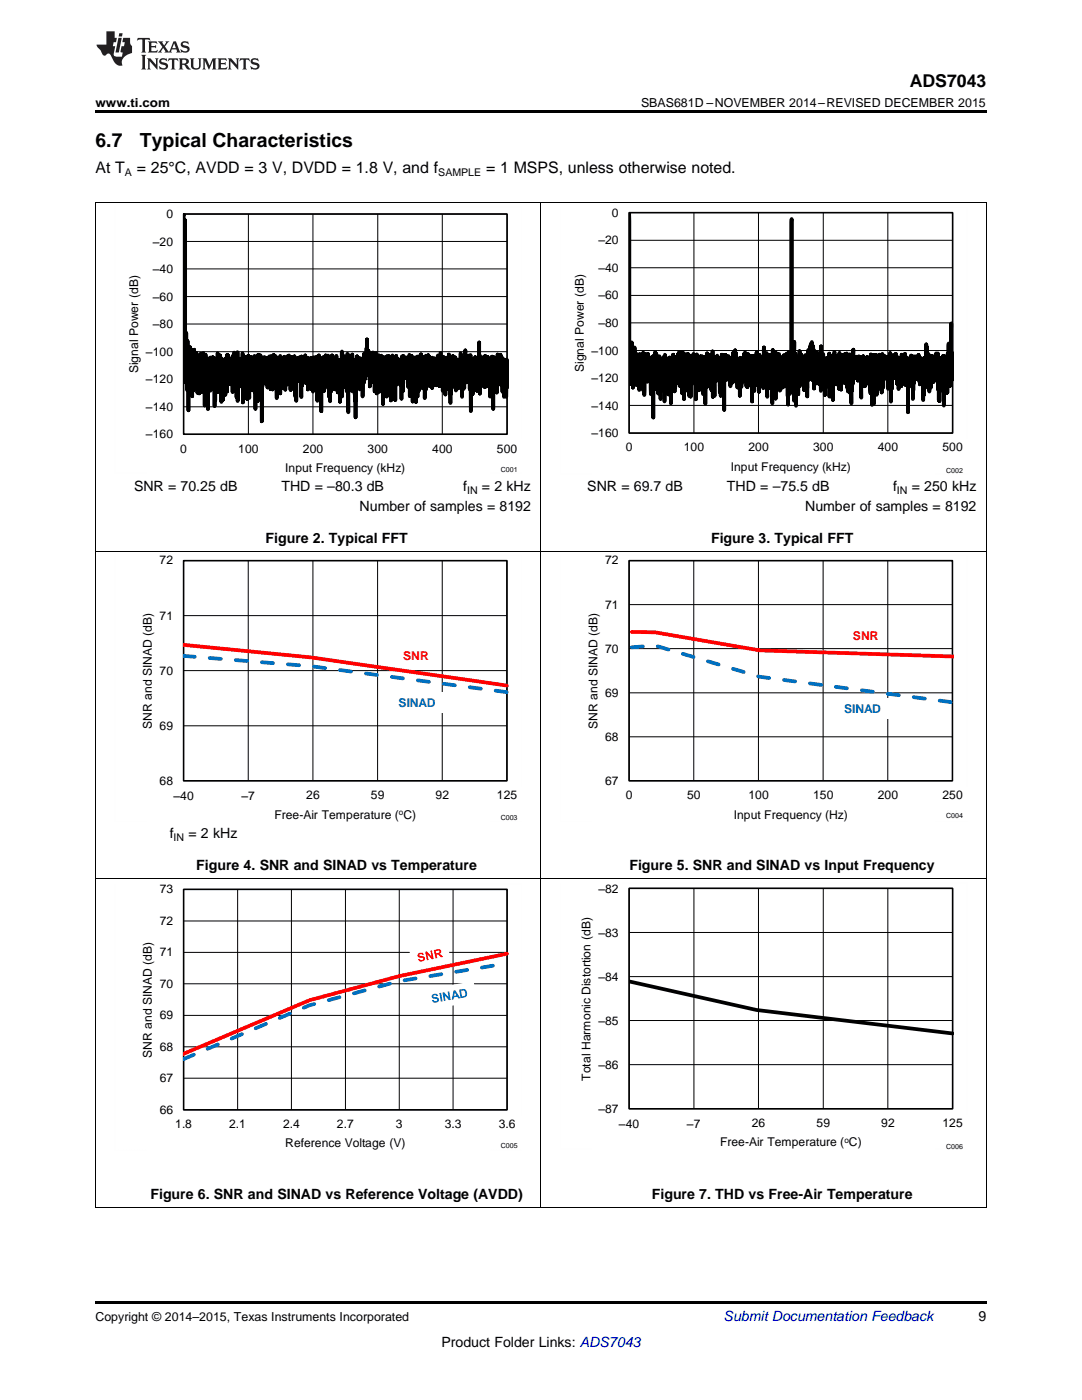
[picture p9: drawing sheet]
<svg xmlns="http://www.w3.org/2000/svg" width="216mm" height="279mm" viewBox="0 0 216 279" stroke-linecap="round" stroke-linejoin="round" font-family="sans-serif">
<path d="M19 241h.2zM196.7 241h.1zM19 259.7h177.8v.5h-177.8z" fill="#000"/>
<g fill="none" stroke="#000" stroke-width=".2">
<path d="M19.1 175.4v65.6M36.6 177.5h64.6v44h-64.6zM47.4 177.5v44M58.2 177.5v44M68.9 177.5v44M79.7 177.5v44M90.4 177.5v44M107.9 175.4v65.6M196.8 175.4v65.6M36.6 196.3h64.6M36.6 190.1h64.6M36.6 183.8h64.6"/>
<path d="M36.6 215.2h64.6M36.6 208.9h64.6M36.6 202.6h64.6M19 241h177.8"/>
</g>
<path d="M36.6 177.5h64.6v44h-64.6z" fill="none" stroke="#000" stroke-width=".31"/>
<path d="M101.2 190.3l-21.5 4.5-18 4.8-25.1 10.7" fill="none" stroke="#f00" stroke-width=".74"/>
<path d="M36.6 211.4l25.1-10.8 18-4.8 21.5-3.5" fill="none" stroke="#0070c0" stroke-width=".74" stroke-dasharray="2.2 3"/>
<path d="M22.9 176.4v53.3M35.4 176.4h68.7M104.1 176.4v46.3M22.9 229.6h6.3M97.8 229.6h6.3" fill="none" stroke="#fefefe" stroke-width=".2" stroke-dasharray=".4 .1" stroke-linecap="butt"/>
<path d="M84.5 197.6l10-1.8 .7 4-10 1.8z" fill-rule="evenodd" fill="#fff"/>
<path d="M86.2 198.5a.71 .71 0 0 1 1.2 .2l-.3 .1a.28 .28 0 0 0-.4-.2 .28 .28 0 0 0-.2 .3 .83 .83 0 0 1 1.1 .7 .75 .75 0 0 1-.7 .5 .75 .75 0 0 1-.7-.5l.3-.1a.33 .33 0 0 0 .4 .4 .33 .33 0 0 0 .2-.5 .75 .75 0 0 1-.9-.7zM87.7 198.2l.3-.1 .3 1.7-.3 .1zM88.3 198.1l.3-.1 .9 1-.2-1.1 .3-.1 .3 1.7-.3 .1-.9-1 .2 1.1-.3 .1zM90.5 197.7l.4-.1 .9 1.6-.3 .1-.2-.4-.7 .1-.1 .4-.4 .1zM90.7 198.1l-.1 .6h.5zM91.6 197.5l.6-.1a.86 .86 0 0 1 1 .7 .86 .86 0 0 1-.7 1l-.6 .1zM92 197.7l.2 1.2a.59 .59 0 0 0 .6-.7 .59 .59 0 0 0-.8-.5z" fill="#0070c0"/>
<path d="M81.6 189.4l7.6-1.5 .8 4-7.5 1.5z" fill-rule="evenodd" fill="#fff"/>
<path d="M83.4 190.4a.7 .7 0 0 1 1.2 .1l-.3 .1a.28 .28 0 0 0-.4-.2 .28 .28 0 0 0-.2 .3 .83 .83 0 0 1 1.1 .7 .74 .74 0 0 1-.7 .5 .74 .74 0 0 1-.7-.5l.3-.1a.33 .33 0 0 0 .4 .3 .33 .33 0 0 0 .2-.4 .75 .75 0 0 1-1-.7zM84.8 190l.4-.1 .9 1-.2-1.2h.3l.3 1.7h-.3l-.9-.9 .2 1.1h-.3zM86.6 189.6l.7-.1a.5 .5 0 0 1 .7 .2 .5 .5 0 0 1-.3 .7l.7 .6-.4 .1-.5-.6h-.4l.2 .7-.4 .1zM87 189.8v.4l.5-.1a.22 .22 0 0 0 .2-.2 .22 .22 0 0 0-.3-.2z" fill="#f00"/>
<g fill="none" stroke="#000" stroke-width=".2">
<path d="M19.1 110v65.4M36.6 111.9h64.6v43.9h-64.6zM49.5 111.9v43.9M62.4 111.9v43.9M75.3 111.9v43.9M88.2 111.9v43.9M107.9 110v65.4M196.8 110v65.4M36.6 133.8h64.6M36.6 122.9h64.6M36.6 144.8h64.6M19 175.3h177.8"/>
<path d="M125.5 177.3h64.6v44h-64.6zM138.5 177.3v44M151.3 177.3v44M164.3 177.3v44M177.2 177.3v44M125.5 194.9h64.6M125.5 186.1h64.6M125.5 212.5h64.6M125.5 203.7h64.6"/>
</g>
<path d="M36.6 111.9h64.6v43.9h-64.6zM125.5 177.3h64.6v44h-64.6z" fill="none" stroke="#000" stroke-width=".31"/>
<path d="M125.5 195.9l25.5 5.7 39.1 4.7" fill="none" stroke="#000" stroke-width=".74"/>
<path d="M22.9 110.8v53.2M35.3 110.8h68.8M104.1 110.8v46.2M22.9 164h6.3M97.8 164h6.3M111.8 176.2v53.3M124.3 176.2h68.7M193 176.2v46.2M111.8 229.4h6.3M186.7 229.4h6.3" fill="none" stroke="#fefefe" stroke-width=".2" stroke-dasharray=".4 .1" stroke-linecap="butt"/>
<path d="M36.6 130.9l25.4 2.1 39.2 5.1" fill="none" stroke="#0070c0" stroke-width=".75" stroke-dasharray="2.2 3"/>
<path d="M36.6 128.7l25.4 2.5 39.2 5.6" fill="none" stroke="#f00" stroke-width=".75"/>
<g fill="#fff">
<path d="M79.2 128.8h7.7v4.1h-7.7z" fill-rule="evenodd"/>
<path d="M78.3 138.2h10.1v4.1h-10.1z" fill-rule="evenodd"/>
</g>
<path d="M125.5 111.9h64.6v43.9h-64.6zM138.4 111.9v43.9M151.3 111.9v43.9M164.2 111.9v43.9M177.1 111.9v43.9M125.5 138.3h64.6M125.5 129.4h64.6M125.5 120.7h64.6M125.5 147h64.6" fill="none" stroke="#000" stroke-width=".2"/>
<path d="M125.5 111.9h64.6v43.9h-64.6z" fill="none" stroke="#000" stroke-width=".31"/>
<path d="M126.1 126.1l4.6 .1 20.9 3.6 38.7 1.2" fill="none" stroke="#f00" stroke-width=".75"/>
<path d="M126.1 129.2l4.6-.4 20.9 6.3 38.7 5.1" fill="none" stroke="#0070c0" stroke-width=".75" stroke-dasharray="2.2 3"/>
<path d="M111.8 110.8v53.2M124.2 110.8h68.8M193 110.8v46.2M111.8 164h6.3M186.7 164h6.3" fill="none" stroke="#fefefe" stroke-width=".2" stroke-dasharray=".4 .1" stroke-linecap="butt"/>
<g fill="#fff">
<path d="M168.9 124.7h7.7v4.1h-7.7z" fill-rule="evenodd"/>
<path d="M167.2 139.4h10.1v4.1h-10.1z" fill-rule="evenodd"/>
</g>
<g fill="none" stroke="#000" stroke-width=".2">
<path d="M19 40.4h177.8M19.1 40.4v69.7M36.6 42.7h64.6v44h-64.6zM36.6 59.2h64.6M36.6 53.7h64.6M36.6 48.2h64.6M49.6 42.7v44M62.4 42.7v44M75.4 42.7v44M88.3 42.7v44M107.9 40.4v69.7M125.5 42.4h64.6v44h-64.6z"/>
<path d="M125.5 59h64.6M125.5 53.4h64.6M125.5 48h64.6M138.5 42.4v44M151.3 42.4v44M164.3 42.4v44M177.2 42.4v44M196.8 40.4v69.7M36.6 75.7h64.6M36.6 70.2h64.6M36.6 64.7h64.6M125.5 75.4h64.6"/>
<path d="M125.5 70h64.6M125.5 64.4h64.6M36.6 81.2h64.6M125.5 80.9h64.6M19 110h177.8"/>
</g>
<path d="M36.6 42.7h64.6v44h-64.6zM125.5 42.4h64.6v44h-64.6z" fill="none" stroke="#000" stroke-width=".31"/>
<path d="M36.6 43v-.3l.2 33.5 .1-32.3v30l.1-2.4 .1 3.9 .1-8.9 .1 11.3 .1-9.7 .1 8.1 .1-4.4v10.1v-9.4v4l.1-6.6 .1 4.2 .2-4.8v7.7l.1-5 .1 2.7v-2.2v1v-.2v-3.5l.1 9.3 .1-7.3v-.6l.1 2.8v-2.8l.1 6.7 .1-8.1 .2 6 .1-4.5v4l.1-4 .1 3.4v-4.3v4.7l.1-4.3 .1 7.6v-6.2v-.3l.1 5.2 .1-5.4v2.6l.1-2.8v7l.1-7 .1 4.1 .1-4.6v5.8l.1-6.2v7.7l.1-7 .1 2.8v-3.2v5.6l.1-5.1 .1 3.3v-2.9v2.9l.1-4.3v6.5l.1-5.6v5.5l.1-4v3v-5v10.1v-6l.1-1.3v3.7l.1-6.5 .1 4.9 .1-4 .1 5.1v-3.6v-1v3.6l.1-3.7 .1 9.6v-8.8v2.3l.1-3.2 .1 3.4 .1-3.2v.4l.1 4v-5.2l.1 6.6 .1-6.2v1l.1-1.1v2.5v-1.6v1.5l.1-1.3v2v-3.3l.1 3.6v-3.8l.1 5.3v-5.3v5.1l.1-4.6 .1 1.4v-1.4l.1 9.2 .1-9.2v8.1l.1-7.9v1.9v-2.4l.2 5.9v-5.6l.1 .3v6.1l.1-7.7 .2 5.3v-2v4.4v-6.9l.1-.1v1.2v-1.4v4.7l.1-4.1 .1 4.1v-4.8l.1 6.7 .1-5.6 .1 8.2v-8.7v6.4l.2-5.5 .1 7.4v-7.5v4l.1-4.1v5.8l.1-6v4.2v-2.7v-.2v2.2l.2-3.8 .1 7.1v-5.7v-.7l.1 2.2v-3.1l.1 3.7 .1-3.7v6.6l.1-7.3v3.9l.1-2.9v4.9v-5.7l.1 4.7v-3.2l.1 2.2 .1-3.2 .1 5 .1-4.9v3.3l.1-2.8v4.6v-3.6l.1 2.5 .1-3.5 .1 6.1 .1-7.1v3.4v-1.9l.1 .1v5.2l.1-7.5 .1 3.5 .1-1.2v3.8v-4.6l.1 2.9v-3.2l.1 .8v4.4v-5.5l.1 8v-7.7v5.9l.2-7.2v9.7l.1-8.4 .2 4.1v-3.5v3.6l.1-4.1v.2v4.2v-2.3l.1-1.2v2.7l.1-3.7 .1 4.5v-3.9l.1 4.9 .1-4.8v4.9l.1-6.7 .1 9.8v-9.1v-.2l.1 8.1v-7.6v5.8l.1-5.6 .1 4.8v-4.1v6.3l.2-7.1v3.3l.1-3v.9v-.7v7.4l.2-8.3v8.5l.1-7.8v2.7v-2.1l.1 2.3v-2.6v2.6l.1-3.8 .1 8.4 .1-7.5v-.2v4.4l.1-4.6 .1 3.9v-2.7v1.7l.1-3.2 .3 6.7v-3.9v3.9v-5.7l.1 3.8v-3.5l.1 1.3v-1.6l.1 2.6v-2.4v.2v4.2l.1-5.8v7.1l.1-6.2 .1 9.7v-10.1l.1 3.9v-3.4v4.9l.2-5.2 .1 3.4v-2.4v7.3l.1-9.2 .1 4.2v-4.1v3.4l.1-3.2 .1 .2v3.5v-3.6v7.7l.2-8 .1 4.3v-2.1v.9l.1-.7v4v-4.3v11.1v-10.2l.1-.5 .1 3.6v-5.6l.1 3.3 .1-2.2v3.9l.2-5.2v4.8v-3.1l.1 3.4v-3.2v2.5l.1-3.7 .1 2.7v-2.9l.1 4.9v-4.4l.1 .9 .1-1.7v5.9v-5.8l.1 3.2v-3.3l.1 2.4v-1.9v2.7l.2-3.5 .1 6.3v-5.8l.1 6.1v-5.3v-.5v3.2l.1-4 .2 5.4v-5.3l.1 6.5v-5.1v-.9v5.4l.2-6.3v4.2l.1-3.4 .2 4.3v-4.4l.1 5.2v-5.6l.1 2.9v-2.5l.1 8v-7.8l.1 5v-5.2l.2 5.2v-3.8v2.9l.1-4v.7l.1-.3v5v-4.8v2.8l.1-3.3v4l.1-4.9v7.5l.1-7v2.1l.1-1.4v2.8v-3.1l.1 1.8 .1-2.2v5.9l.1-6 .1 2v-1.4v3.1l.1-3.2 .1 2.1v-.4v.1v-2.5l.1 5.3v-4.8l.1 6.1 .1-5.6v2.8l.1-2.8v3.6v-2.9l.1 3.9v-5.4l.1 3.7v-2.8v-.6v2.5l.1-3.1 .1 4.3 .1-3.1v3.6l.1-5 .1 5.7v-4.7l.1 3.7v-3.3v1.6l.1-1.3v5.2v-3.7v-.2v3.8v-3.7l.1-1.4v1.5v-1.8v4.1l.1-5.1 .1 2.9v-1.5l.1 .3v2.3v-3.5l.1 3.4v-3.5l.1 .7v-.2v3.2v-3.7l.1 4.4 .1-5 .1 8 .1-6.7v4.7l.1-4.5v7.4v-7.1l.1-.3v2.7v-3.3l.1 3.8 .1-4.3v4.5l.1-3.3 .1 2.5v-2.5l.1 1.6 .1-3v3.5l.1-2.3v2.5l.1-2.8 .1 7.1 .1-8.1v5.8l.1-4.5v-.2v3.8l.1-4.6 .1 4.8v-4.1l.1 2.7 .1-3.5 .1 2.6v-1.8l.1 .6v-.2v2v-3.7l.1 3.8v-3.2v.4v4.6l.1-5.1v3.8l.1-2.7 .1 2.6v-1.2v.8v-.4v-2.9l.1 1.2v-.7v5.8l.2-4.9 .1 2v-2.5v2.4v-3.2l.1 5.5v-3.3v1.7v-2.3l.1 .9 .1-1.5 .1 5v-5.7v5.9l.1-6.3 .1 5.1v-4.2v3.7l.1-3.3v.2v5.3l.1-6.7 .1 3.9v-4.1l.1 3.2 .1-3.1 .1 6.3 .1-5.1v5.2l.1-6.6 .1 6.1v-4.9l.1 1.1v-.9v.2v7.2l.1-7.8v3.2l.1-4.3v5.4l.1-5.6 .1 6.2 .1-5.8v3.3l.1-2.4v6.7v-6v-.7v1.8l.1-2.4 .1 10.5v-8.9l.1 4.8v-5.9v3.4l.1-3.9 .1 2.4 .1-2.7v5.9l.1-4.7v1.1l.1-.5v4.9v-6.2l.1 1.9 .1-2v4.8l.1-5.6v4.8l.1-3.7 .1 4.8 .1-5.2 .1 4.6v-5.2l.1 6.5 .1-6 .1 7.7v-6.8l.2 7.7v-8.4l.1 5.8v-5.6l.1 1.3v4.9v-4.8v-.4v4.5v-5.3l.1 4.2 .1-5.4v3.5l.1-3.3 .1 6.6v-4.3v1.3l.1-2v2.7v-3.4l.1 3.8v-2.9l.1 2.9v-2.2v.5v-.1v2.5l.1-4.5v5.7l.1-6 .1 4.7v-5.3l.1 5 .1-3.4v2.1l.1-1.8v5.3v-5.7l.1 5.7v-5.5l.1 2v-2.4l.1 4.4v-3.9v2.3l.1-3.4v8.4v-8.1v3.1l.2-2.8v4.3v-4.7l.1 4.6v-4l.1 4.9v-7.4l.1 9 .1-8.3 .1 6.1 .1-4.6v5v-5.4l.1 5 .1-5.6v4.8v-3.5l.1 4.3 .1-4.9 .1 5.1v-5.2l.1 5.3v-5.2v6.1l.1-7.4 .2 11.6v-10.5l.1 .6v-1.1l.1 2.7v-2.8l.2 4.5v-4.3v6.3l.2-6.1 .1 6.5 .1-7.3 .1 6.6 .2-4.8v4.2v-4.7l.1 4.2v-3.8l.1 6.1v-6.8l.1 5.5v-4.9v7.7v-7.9v11.1v-11.2l.1-.2v5.6l.1-5.3 .1 5.1v-5.5l.1 3.1v-3.8l.1 5.8v-5l.1 4.4v-4.1v2.2l.1-1.9v4.2v-4.4l.1 5v-5.9l.1 6.3 .1-5.6 .1 5.3 .1-5.8 .1 5 .1-4.8v7.3l.2-7.7 .1 5v-5.8l.1 5.3v-5.1v3l.1-2.5 .1 .9v3.3v-3l.1 2.3 .1-3.7v3.2v-4.8l.1 4.7v-6.5l.2 7.2v-5v4.6l.1-3.6v2l.2-1.4v2.6l.1-3.8v6.8v-5.3v1.5l.1-2.2 .1 4.2 .1-4.5 .1 5.4v-5l.1 2.9 .1-3.7 .1 5.5v-3.4l.1 2.5 .1-3.6v4.8l.1-4.4v6.3v-5.3v3v-3.6l.1 5.8 .1-7.6 .1 6.4 .1-5.2v6.9l.1-6.6v3.9v-3.7l.1 3.5v-3.6l.1 3.4 .1-4.5 .1 7.3v-5.3v-.3l.1 3.6v-4.1v3.7l.1-3.4v-.2l.1 2.5v-2.8l.1 3.6v-4.5v3.8l.1-.7v.8v-3.2v3.6l.1-3.4v1l.1 5.2v-5.9v8.4v-8.6l.1-.2v3.3l.1-3.8v6.5v-4.9v3.6l.2-4.6 .1 4.6v-3.6v6.2l.1-7.9v3.1l.1-2.7 .1 7.5 .1-8.1 .1 7.8v-5.7l.1 3 .2-5v6.9v-6.6l.1 7 .1-6.3 .1 7.8 .1-7.9 .1 7.6v-6.4l.1 4.2v-6.5l.1 6.6 .1-5.8v3.1v-2.6v1.9l.1-1.5v6.9v-7.8l.1 5.6 .1-5.9 .1 8.4v-6.6v2.8l.2-5v5l.1-4.5v.1v5.1l.1-4.7 .1 2.2 .1-2.4 .1 4.2v-4.2l.1 4.3 .1-3.9v3.4v-3l.1 2.6 .1-2.8 .1 7.2 .1-8.5v4.6l.1-3.9v3.3v-2.5l.1 1.4v4.1l.1-7 .1 3.5 .1-2.9 .1 1.9v-2.3l.1 4.1v-3.9l.1 3.9v-4l.1 4 .1-3.7v2.3l.1-2.7v3.7v.5l.1-2.9 .1 4.6v-4.2v2.2l.1-3.5v2.8l.1-3.6 .1 8.1 .1-7v5.4v-5.8l.2 4v-4.6l.1 6.6 .1-5.8v8.3l.1-7.4v1v-1.4l.1 4.5v-5.4l.1 7 .1-7v4.4v-4.2l.1 3.9 .1-4.2 .1 8.9v-7.5l.1 2.3v-3.3l.1 4.3 .1-4.8v7.9l.1-7.1v-.1l.1 2.6v-3.2l.1 6.6 .1-6.9 .2 5.5 .1-5.8 .1 6.6v-5.5l.1 2.6 .1-2.8 .1 5.9v-4.5v2.9l.1-3.7v4.4l.1-5.3 .1 3.3v-2.7l.1 7.6v-7.9l.1 4.7 .1-5.3v6.7l.2-6.5v4l.2-3.8v2.3l.1-2.8v4.4l.1-3.6v3.9l.1-4.4v5.8l.1-5.4 .1 2.7v-2.5v.8v-.4l.1 3.3v-2.4v2.2v-2v2.8l.1-3.5 .1 3.1v-3.8v5.5v-6l.1 4.8 .1-4.3 .1 4.6 .1-5v5.3v-4.4l.1 3.7 .1-4.5 .1 4.6v-4.3l.1 1.2v3.6l.1-4.3v.3l.1 4.2v-4.8v3.6l.2-4.8 .2 5.2v-3.9v4.7l.1-3.4v3.6l.1-4.1v3.5l.1-5v2.7v-3.8l.1 5.1v-4l.1 4 .1-3.4 .1 3.9v-4.5v3.2v-2.2v5.5l.2-6.8v4.9l.2-3.9v5.6l.1-6.2 .1 7.1 .1-7v-.3v4l.1-2.8v2.4l.1-3 .1 .2v5.5v-5.5l.1-.7v2.2l.1-1.7v3.3l.1-4.5 .1 6.5 .1-5.5 .1 8.6 .1-8.6v3.6l.1-3.4v.4v5.1l.1-5.9 .1 2.3 .1-2.8 .1 5.8v-4.7l.1 .6v-1.1v4.3l.2-4.7 .1 5.2 .1-3.7v5.1v-4.5l.1 3.3 .1-4.9 .1 4.3v-3.2l.1 3.2v-3v4.4l.1-5.3v2.3v.6v-2.2l.1 2.9 .2-3.9v3.2l.1-4.6 .2 6.2 .1-5.2v7.7v-6.4l.1 5 .1-5.4v2.3l.2-3.4v6.2l.3-7.6 .1 6.4 .1-4.9v4.1v-3.4l.1 3.1v-3.6l.1 4.1v-4.2v2.4v-2.5l.1 .5v2.1l.1-2.2v2.8v-3.6v2.3l.1-1.6 .1 1.4v-2.1v6.6l.2-6.7 .1 11.2v-8.8v1.9v-2.4v4.1l.1-5.2 .1 5.1 .1-4.7v6.5v-6.4v1.3l.1-1.7v2.8l.1-2.7 .1 3.2v-2.9v2.5l.1-2.1v5.2l.1-6.5 .1 5.7 .1-5.3v6l.1-6.1v.5v-.2l.1 6.1 .1-6.5 .1 5.5 .2-8.7 .1 10.3v-6.2l.1 .3 .1-1.1 .1 5.3 .1-5.7 .1 5.9 .1-5.5v4.4l.1-3.8v3.3v-3.1v1.6l.1-1.4v3.2l.2-4.2 .1 5.7v-6.3v4.5l.1-2.4v3.2l.1-4.4 .2 3.5v-3.6v5l.1-5.6 .1 3.1v-3v.1v5.2l.1-4.8v5.4l.1-5.3 .1 2.3 .1-1.9v6.8l.1-6.7 .1 3.7v-4.5l.1 5.6 .1-6 .2 6.1v-2.6v6.9v-9.3l.1 5.7 .1-5.9v6l.1-6.8 .1 5.2 .1-5v5.2l.1-4.8 .1 6.4 .2-7.5 .1 4.5 .1-3.7 .2 3.3v-2.9l.1 2.5 .1-3.7 .1 6 .1-5.5 .1 .1 .1 6.8v-6v2.7l.1-3.1v4.1v-4.3l.1 4.1v-3.8l.1 7.3 .1-7.1v3.9l.1-3.8 .1 3v-2.6l.1 2.4v-2.1v6.3l.1-7.4v5.5l.1-4.8M125.5 42.7v-.3l.1 28.6 .2 2.9v-2.9v.9v4.8v-5.6l.1 4.7 .1-5.2 .1 3.8v-6.1l.1 7.1v-4.3l.1 .3v6v-5.2v.2v-1.2l.2 4.8v-4.2v3.7l.1-6.2 .1 4.9v-2.7v2.1l.1-2.5 .1 2.3v-2.8v5.4v-4l.1 .3v4.6v-5l.1 4.1v-3.9l.1-.3v4l.1-4.5 .1 5.4 .1-4.8 .1 5.9v-7.2l.1 4.6 .1-3.3v3.8l.1-4.5v3.5v-3.7v4.7l.1-4.1 .1 1.5v-1.7l.1 4 .1-4.3v3.1v-3.9l.1 7.6v-4.1v.1v-.3l.1 .7v-1.5v3.2l.1-4.2v7.1v-6.5v1.8v-1.9l.1 2.3 .1-3.9 .1 5.4 .1-3.9 .1 4v-4.6l.1-.2v4.4l.1-5.1v4.5l.2-3.8 .1 4.2v-3.7l.1 3.7v-3.5l.1 3.7v-4l.1 6.9v-5.7v1.9l.1-3.6v4l.1-3.5 .1 2.1v-2.5v1.1l.1-.4v4.3v-5.3l.1 12.2v-11.7v6.2l.2-5.8 .1 5.5 .1-7.2v6.5v-5v.2v-.3l.1 3.2 .1-4.2 .1 7.1 .1-6.1 .1 .8v-.6v6.6v-6.2l.1-.3v2.7v-3.2l.1 5 .1-5.4v7v-6.3l.1 3.4 .1-3.3v7.7v-7.8l.1 3.5 .1-2.8v5.5v-6l.2 4.4 .1-5.1 .1 3.6 .1-3.4v2.7v-2.1v5.5l.1-5.8v8.3l.1-9.3 .1 5.6 .1-4.8v3.3v-2.5l.1 .5v-.4v4.8v-5.5l.1 3.8 .1-3.2v1.1v-.3v2.7l.1-4 .1 6.8 .1-7.3 .1 4.2v-4.2v6.4v-5.3l.1 2.6v-2.4v1.3l.2-2.6v9.1v-7.4l.1-.6v2.4v-3.4l.2 3.6v-3v1.8v-1l.1 .3v3.1v-5.5l.1 3.7 .1-2.2v5.2l.1-6.3v6.9l.1-6.2v4.2v-4.3v5.4l.1-5.7 .1 2.9 .1-3.1 .1 5.1v-5.1l.1 4.6 .1-5.2 .1 5.4v-5.8l.2 5.6v-4.9l.1 3.3v-2.1v1v3.9v-5.8v2.7l.1-2.8v3.2v-3.7l.1 4.1 .1-4.4 .1 4.4v-4.4v8.1l.1-7.7 .1 7.2v-6.3l.1 5.3v-6.5l.1 9.1v-8.2v3.9l.1 1.1v-3.6v3.9v-4.8l.1 6.2v-5.6l.1 4.5v-5l.1 1.4 .1-2 .1 5.7v-5.9l.1 3.9v-4.5l.1 4.3v-3.4v3.4l.1-3v2.9l.1-3.6v7.9v-8.2l.2 4.7v-2.9v1.6v-1.5l.1 .6v3v-3.6v6.4l.1-7.1v4.5v-4.8l.1-.4v4.7v-4l.1 2.2 .1-3.3v3.9l.2-4.3 .1 5.7 .1-4.6v3.9v-3.4l.1 4.5 .1-5.3 .1 8.3v-6.3v1.9l.1-4.6 .2 4.9v-4.1v1.1l.1-.4v4.6v-5.4v.4l.1 5.2 .1-3.5v4.4v-5.4l.1 4.4v-5.3l.1 5 .1-5.5 .1 5.3v-3.7l.1 3.5v-3.7v3.5l.1-4.9 .1 3.1 .1-2.4v6.9v-7.2l.1 3 .1-3.1 .1 4.2v-4.2l.1 3.3v-2.6v.8v7.7l.1-9.4 .1 3.4v-3.5l.1 6.1 .1-6.7v6.5l.1-6.2 .1 3.6v-2.5l.1 1.2v-1v5l.1-4.5 .1 1.5 .1-3.3v4.6v-4.6l.1 3.4 .1-3.4 .1 7 .1-6.4v4.1v-1l.1 .2v-4.6v9.1l.1-8 .2 5.7v-5.3v.7l.1 6.7 .1-7.3v2.9l.1-2.8 .1 .6v3.7l.1-4.7v3.1l.1-3.5v3.7l.1-3.3v3.6v-2.8v2.5l.1-2.9v3l.1-3v3.9l.1-4.3 .1 6.9 .1-6.9 .1 7.6v-5.5l.1-.2v1.2v-2.8v4.2l.1-5.1v1.3l.1-1.2v2.7v-2.3l.1 1.8v-1v4.1l.1-4.3v7v-7.1l.1-.3v6.3l.1-7v11v-7.1l.1-2.5v3l.2-4.4 .1 5.1v-3.4l.1 2.8 .1-3.8v3.3l.1-2.5 .1 3.4v-4.6l.2 2.1v-1.8v.6l.1 2.6v-3.2l.1 5.7 .1-5.1 .1 4.1 .1-4.7v5.1v-4.1l.1 3.3v-3.6l.1 1.9v-1.8v3.4l.1-3.8v2.5v-3.9v4.5l.1-2.4 .1 2.8 .1-4.2 .1 4.9v-6.1l.1 4 .1-3.4v1.3v4.5l.1-4.3 .1 3.9v-4.2v5.6v-5.3l.2 2.3v-2.6l.1 5.7v-5.2v2.7l.1-3.4 .1 7.5 .1-7.6 .1 5.4v-5.1l.1 4v-2.2v3.7l.1-4.4v3.8l.1-5 .1 3.1v-3.3l.1 3.9 .2-4.6v4.2l.1-4v5.1l.1-5.7v5.6l.1-4.4v2.6l.1-2v.7v-.2v4.5l.1-5.2v3.4l.1-2.8v4.8l.1-6.6v5.1l.1-5.1 .1 4.8 .1-3.8v3.1v-3v5l.2-5.8 .1 6 .1-5.8v4.2l.1-3.6v2.4v-2.1l.1 .4v7.6v-9l.2 5.2 .1-5.3v2v-1.6l.1 6.7v-6.5l.1 1.6v-1.9v5.5v-4.2l.1 3.2 .1-4.5 .1 5.6 .1-6.5v5.5l.1-4.7v4.8l.1-5.2 .1 5.6v-5.2l.1 7 .1-7.4 .1 6.3 .1-5.9v5.2v-4.7l.1 2.3 .1-2.6 .1 4.9v-3.5l.1 .4v3.6l.1-5.7 .1 6.4 .1-4.8v4.6v-8v4.4l.1 .4v-3.1l.1 5.3 .2-5.1v3.3v-2.6l.1 4.3 .1-5.8v.4l.1 8.4v-7.2v-.2l.1 4.7v-4.8l.2 5 .1-5.9v6.7l.2-6.5v2.7v-2.5l.1 1.4v-1.3v.1v3.2l.1-3.2 .1 2.7 .1-2.3v8.7l.1-10.6v5.6l.2-4.2v4.4v-4.6l.1 4.8 .1-3.1v4.4l.1-5.8v4.4v-5.6l.1 9.4 .1-8v3v-3v2.8l.1-2.4v5.8v-6.1l.1 2.3 .1-3.3v3.9v-3.7l.1 5.2v-4.6v3.8l.2-4.6 .1 7.3 .1-6.5v6.3l.1-6.6 .1 4.6v-4.4v5.9v-5.2v1.7l.1-2.1v3.7l.1-4v2.1l.1-1.1v4.9l.1-5.7v-.2v1.9l.1-2.4 .2 5.9v-3.6v-1.1l.1 2.9 .1-3.9 .1 4.4v-4.9l.1 6.6 .1-5.6v.1l.1 7.4v-7.7v2.6l.1-1.5v8.2l.1-10.4 .1 5.4 .1-3.8v6.7l.1-7.5v6.2l.1-5.6 .1 2.2 .1-30.2v30.4l.1-2.8 .1 5.2v-3.3v-.1l.1 .4v-1.1v3.3l.1-3.9v2.4v-2v7.8l.1-11.8v8.4l.1-4.9 .1 .7v6.4l.1-8.2v1.2v9.2l.1-9.6v4.2v-3.6l.1 3.5v-3.3l.1 6v-6.8l.1 4.7v-4.1l.1 .3v6.4v-6.4l.1 2.3 .1-4.5 .1 7 .1-6.6 .2 3.7v-3.4v.5v3.3l.1-2.5 .1 1.9v-1.3v2.8v-3.2v3.4v-3.9l.1 2.9v-3.4l.1 2.2v-2v1.9l.1-1.5 .1 5.9v-5.3v-.5v4.8v-4.7l.1 4.6 .1-5.8v6.2l.1-5.8 .1 6.6v-6.9v6.8l.1-6.4v2.8v-1.9l.1 6.8 .1-8.4v2.8l.1-3.7 .1 5.5v-4.2v2.2l.1-1.4v3.8v-4.8v2.5l.1-3v3.1l.1-4.2v2.5v-2.9l.1 3.2 .1-3.5 .1 5.1v-5.5l.2 7.7 .1-6.8v5.1l.1-4.3v7.6v-4.9l.1-1.5 .1 3.3v-4.2l.1 6.5v-5.1v-.6v2.5l.1-2.8v5.4l.1-5.6 .1 4.1v-4.3l.1 3.4 .2-2.9 .1 5.8v-5.5l.1 4.1v-3.3v2.7v-2.7v1.9l.1-1.6v.8v-.7l.1 .2v3.8v-4.2l.1 5.9v-8.9l.1 6.3 .1-4 .1 3.9 .2-4.6v6.7l.1-6v5l.1-4.3v.6l.1 6.2v-7.1l.1 5.6v-5.6l.1 5.5v-5v-.4v5.2l.1-5.7 .1 3.8v-3.4v2.9l.1-2.6v1v-1.2v2.5l.1-2.6 .1 .1v4l.2-5.3v8.6v-6.9l.1 2.8 .1-3.7v4.1l.1-3.9v.9v-.8l.1 7.5 .1-8.2v2.3l.2-2v8.5v-6.9l.1 4 .2-6.6 .1 4.6v-3.8l.1 3.4 .1-3.5 .1 5.2v-4.2v4.7l.1-5.6 .1 4.2v-3.8l.1 3.4 .1-3.9 .1 6.6 .1-7.2 .1 5.2 .2-4.1v6.3l.1-6v3.5v-3.5l.1 1.5v-1.5v.7l.1-.5v3.6l.2-4.8v5.5l.1-4.9v4.2v.4l.1-3.3v3.8l.2-5.9v4.9l.1-4.5 .1 2.5 .1-2.9 .1 7 .1-5.6v6.1l.1-7v6.2l.1-6 .1 7.1 .1-7.7 .1 5.8 .1-5.2 .1 9.2 .1-9 .1 3.7v-4.4l.1 5.8 .1-6.8v5.5l.1-3.1v.8l.1-1.2v3.8v-4.4l.1 3.9v-2.3v1.3v-1.6l.1-.5v1.8v-1.8v1.9l.1-2.7 .2 3.2v-2.4v3.6l.1-4.3v2.9v-2.4l.1 .5v-.2v3.9v-3.6l.1 2.6v-3.1v3.9l.1-4.7v3.8l.1-2.9 .1 3.8 .1-4.6v4.6l.1-3.8 .1 7.4v-7.9v5.3l.1-4.9 .1 2.8v-2.4l.1 4.7v-5.9l.2 5v-4l.1 2.1v-1.9v4.8l.1-4.5v4.4v-5.2l.1-.2 .1 5.1v-5.3l.1 4.3v-4.2l.1-.2v3.3l.1-2.9v2.5v-.2v-2.8l.1 4.7v-3.9l.1 4.5 .1-5.1 .1 4v-2.5l.1 .2v2.6v-3.9l.1 6.7 .1-7.8v7.6l.1-7.1v4.3l.1-3.6v8.9v-9.3v3.7l.1-4.2 .1 3.6v-3.6l.1 1.8v-1.7l.1 9.5v-9.8v5l.1-4 .1 4.3v-4.9l.1 3.6 .1-4 .1 8 .2-7.7v4.4v-4v1.6l.1-1.8 .1 3.6v-3.2l.1 2.6v-3.5l.1 4.2 .1-3.2v3.7v-3.4l.1 5.5v-5.3l.1 4.8v-5.5v3.6l.1-3.4v6.5l.2-7.7v6.5v-3.8l.1 2.1v-2.3v4.2v-3.8l.1-1.4v3.2l.1-3.5 .1 3v-2.4v2.2v-3.5l.1 3.4 .1-2.7v2.4l.1-1.6v1.2v-2.5v4.3l.2-4.4 .1 3.7v-3.5l.1 6.2 .1-6.1v4.2l.1-4v3.8l.1-3.6v3.8v-4.3l.1 5.7v-6.6l.1 4.7 .1-2.7v7.7v-8.3l.1 5.7 .2-6.7 .1 4v-3.5l.1 3.1v-2.8v.4l.1 3.4 .1-4.6v2.9l.1-2.2 .1 2.5v-3.5l.1 4.6 .1-3.2 .1 2.4v-2.5v4.7v-4.3v4.2l.1-3.7v2.7l.1-4.1v3.5l.1-3.5v6.3v-4.8l.1 .3v-1v2.8l.2-3.2v2.8l.1-2.4v2.9v-1.6v3.6v-5.3l.1 2.7v-2.6v.2v5l.1-6.3 .1 5.5v-4.9l.1 3.1v-.2v-3l.1 .5v4.7v-4.3v1.9l.1-2.6 .1 4.3v-4.7l.1 .1v5.4l.1-6v3.3v.1v-2.6l.1 2.7v-1.6v4.4l.1-5.2 .1 3.5v-3.8l.1 2.6v-2.2l.1 2v-2.3v.3l.1 10.5 .1-10.2v3.1v-2.7l.1 2.2v-2.1l.1 4.5v-4.6v-.4l.1 4.4v-3.7l.1 3.5 .1-4.2v4.1v-5.2v4.1l.1-3.8v3.6l.1-1.8v3.2l.1-4.7 .1 8v-8.2v6.4l.2-6.7v3.1l.1-2.6v2.7l.1-1.1v2.4l.1-3.8 .1 3.6v-4.3l.1 2.6v-2l.1 .7v-.2v1.9v-1v2.5l.1-2.6 .1 2.2v-3.5v3.6l.1-4.5 .1 3.4v-3l.2 5.5v-5.3v3.5l.1-3.3 .1 4.8 .1-4.6v3.8l.1-4 .2 4.8v-4.6v8.1l.1-6.8v5.8l.1-7.5 .1 5.3 .1-4.9 .1 3.9 .1-7 .1 5v-4.5l.1 4.7v-2.4v5.8v-5.8l.1 2.4 .1-3.3 .1 6.2v-5.7v5.3v-4.7l.1 4.7v-2.6v4.3l.1-7.2v4.4l.1-3.7v3.3l.1-2.5v2.2v-1.9v.8v3.9l.1-6.1 .1 4.9 .1-5.1 .1 3v-2.8l.1 5v-4.6l.1 4.5v-4.8l.1 3v-2.6v1.3l.1-.3v2.2l.1-3.8 .1 3.5 .1-4.2v5.5l.2-4.9v4.8l.1-5.4 .1 7.2v-4.8l.1 3.9v-3.5v6.6l.1-8 .1 .4v7.7l.1-7.9v4.6l.1-5.2 .1 6.3v-6v3.4l.1-3.8 .1 6.2 .1-6 .1 3.7v-4.3l.1 10 .1-8.9v-.6v3.3l.1-3.7 .1 5v-4.7v.5v6l.1-6.7 .1 3.6v-3.4l.1 2.1v-1.9v6.8l.2-7.7 .2 4.4v-6.5v6.6v-.4v2l.1-5.3 .1 5.6v-5.9l.1 5.8v-5v4.5l.1-5.8v4v-2.2l.1 2v-9.9l.1 11.3 .1-5.5 .1 3.4" fill="none" stroke="#000" stroke-width=".74"/>
<path d="M22.9 41.3v53.2M35.4 41.3h68.7M104.1 41.3v46.2M111.8 41.4v53.2M124.3 41.4h68.7M193 41.4v46.2M22.9 94.4h6.3M97.8 94.4h6.3M111.8 94.5h6.3M186.7 94.5h6.3" fill="none" stroke="#fefefe" stroke-width=".2" stroke-dasharray=".4 .1" stroke-linecap="butt"/>
<path d="M19 22h177.8v.5h-177.8z" fill="#000"/>
<g fill="#231f20">
<path d="M27.5 7.6l-.1 .5 .4-.2h.6v.1v2.1l-.2 .4h1l-.3-.4v-2.1l.1-.1h.5l.5 .2-.2-.5zM29.5 8.3l.2 .3v1.5l-.2 .4h1.8l.2-.6a1.04 1.04 0 0 1-1.3 .2v-.7h.6l.3 .2v-.6l-.3 .2h-.6v-.6l.8-.1 .4 .3-.2-.5zM31.5 8.3l.9 1.1-.9 1.1h.8l-.2-.2 .5-.7 .4 .7-.2 .2h1.5l-.1-.2 .1-.4h.9l.1 .4-.2 .2h1l-.3-.3-.7-1.9h-.5l-.9 2-.8-1 .9-1h-.8l.1 .3-.3 .5-.4-.6 .2-.2zM34.7 8.6l.4 1h-.7zM36.3 8.4a.63 .63 0 0 0-.2 .7 .63 .63 0 0 0 .6 .4l.6 .2 .1 .2a.75 .75 0 0 1-.7 .4 .75 .75 0 0 1-.6-.5l.1 .7 .1-.1a1.11 1.11 0 0 0 1.5-.6 1.13 1.13 0 0 0-1.2-.8l-.1-.4a1.04 1.04 0 0 1 1.2 .2l-.2-.5-.1 .1-.5-.2zM28.2 10.9l.2 .4v2.2l-.2 .4h1l-.3-.4v-2.2l.3-.4zM29.3 11.6l.3 .4v1.5l-.3 .4h.8l-.2-.4v-1.3l1.5 1.7v-1.9l.2-.4h-.7l.2 .4v.9l-1.1-1.3zM32 11.8a.62 .62 0 0 0-.2 .7 .62 .62 0 0 0 .6 .4l.6 .1 .1 .3a.76 .76 0 0 1-.7 .3 .76 .76 0 0 1-.6-.4l.1 .7 .1-.1a1.11 1.11 0 0 0 1.5-.6 1.13 1.13 0 0 0-1.2-.8l-.1-.4a1.04 1.04 0 0 1 1.2 .2l-.2-.6-.1 .1-.5-.1zM33.7 11.6l-.2 .6a.61 .61 0 0 1 .8-.3v1.6l-.2 .4h.9l-.2-.4v-1.6a.63 .63 0 0 1 .8 .3l-.2-.6zM35.6 11.6l.3 .4v1.5l-.3 .4h1l-.2-.2v-.8l.5 .2a.76 .76 0 0 0 1.2 .7l-1-1a.58 .58 0 0 0 .6-.5 .58 .58 0 0 0-.5-.6zM36.4 11.9h.1a.45 .45 0 0 1 .5 .1 .45 .45 0 0 1 .1 .5l-.7 .2zM37.9 11.6l.2 .2a2.17 2.17 0 0 0 .3 1.9 .99 .99 0 0 0 1.6-.6v-1.1l.2-.4h-.7l.2 .2a1.92 1.92 0 0 1-.2 1.8 .6 .6 0 0 1-.9-.5v-1.1l.2-.4zM40.4 11.6l.2 .4v1.5l-.2 .4h.7l-.2-.4v-1.4l.8 1.8 .8-1.8v1.4l-.2 .4h.9l-.2-.4v-1.5l.2-.4h-.8l-.6 1.5-.6-1.5zM43.4 11.6l.2 .4v1.5l-.2 .4h1.8l.2-.6a1.04 1.04 0 0 1-1.3 .1v-.6h.5l.4 .2v-.6l-.4 .2h-.5v-.7h.8l.3 .3-.1-.6zM45.5 11.6l.2 .4v1.5l-.2 .4h.7l-.2-.4v-1.3l1.5 1.7v-1.9l.2-.4h-.7l.2 .4v.9l-1.1-1.3zM47.9 11.6l-.1 .6a.61 .61 0 0 1 .8-.3v1.6l-.3 .4h1l-.3-.4 .1-1.6a.63 .63 0 0 1 .7 .3l-.1-.6zM50.2 11.8a.62 .62 0 0 0-.2 .7 .62 .62 0 0 0 .6 .4l.6 .1 .2 .3a.76 .76 0 0 1-.8 .3 .76 .76 0 0 1-.6-.4l.1 .7 .2-.1a1.11 1.11 0 0 0 1.5-.6 1.13 1.13 0 0 0-1.3-.8l-.1-.4a1.04 1.04 0 0 1 1.2 .2l-.1-.6-.2 .1-.5-.1z"/>
<path d="M21.2 6.3v2.6h-1.9l.1 .4 .7 .9a.91 .91 0 0 0 1 .8 .56 .56 0 0 1 .5-.3 .56 .56 0 0 1 .5 .3l.4 .8a1.53 1.53 0 0 0 1.9 1.2 1.54 1.54 0 0 1 1-2.1l.9-.3v-1.4a1.52 1.52 0 0 1-.3-1.6h-1.4l-.2 .8h.5l-.2 .8h-.4l-.2 1v.2l.4 .1-.2 .8a1.93 1.93 0 0 1-1.6-.3l.3-1.8h-.5l.2-.8h.4l.2-.8h-.4v-1.3zM23.6 7.6l-.6 2.9h.7l.6-2.9zM23.8 6.6l-.1 .7h.6l.2-.7z"/>
</g>
<g font-size="3.9">
<text x="19" y="29.3">6.7</text>
<text x="27.9" y="29.3">Typical Characteristics</text>
</g>
<text font-size="3.5" x="181.5" y="17.3">ADS7043</text>
<g font-size="3.2">
<text x="19" y="34.4">At T</text>
<text x="27.3" y="34.4">= 25°C, AVDD = 3 V, DVDD = 1.8 V, and f</text>
<text x="97" y="34.4">= 1 MSPS, unless otherwise noted.</text>
</g>
<g font-size="2.8">
<text x="26.7" y="98">SNR = 70.25 dB</text>
<text x="56.2" y="98">THD = –80.3 dB</text>
<text x="71.8" y="102">Number of samples = 8192</text>
<text x="92.4" y="98">f</text>
<text x="96.2" y="98">= 2 kHz</text>
<text x="117.2" y="98">SNR = 69.7 dB</text>
<text x="145.1" y="98">THD = –75.5 dB</text>
<text x="160.7" y="102">Number of samples = 8192</text>
<text x="178.2" y="98">f</text>
<text x="181.9" y="98">= 250 kHz</text>
<text x="53" y="108.3">Figure 2. Typical FFT</text>
<text x="141.9" y="108.3">Figure 3. Typical FFT</text>
<text x="33.9" y="167.3">f</text>
<text x="37.6" y="167.3">= 2 kHz</text>
<text x="39.2" y="173.6">Figure 4. SNR and SINAD vs Temperature</text>
<text x="125.6" y="173.6">Figure 5. SNR and SINAD vs Input Frequency</text>
<text x="30" y="239.3">Figure 6. SNR and SINAD vs Reference Voltage (AVDD)</text>
<text x="130.1" y="239.3">Figure 7. THD vs Free-Air Temperature</text>
<text x="195.3" y="263.6">9</text>
<text x="88.1" y="268.9">Product Folder Links: ADS7043</text>
</g>
<text font-size="2.8" fill="#0000c8" x="144.4" y="263.6">Submit Documentation Feedback</text>
<g font-size="2.5">
<text x="19" y="21.4">www.ti.com</text>
<text x="127.9" y="21.4">SBAS681D –NOVEMBER 2014–REVISED DECEMBER 2015</text>
<text x="19" y="263.6">Copyright © 2014–2015, Texas Instruments Incorporated</text>
</g>
<g font-size="2.4">
<text x="33.2" y="43.5">0</text>
<text x="122.1" y="43.2">0</text>
<text x="30.5" y="49">±20</text>
<text x="119.4" y="48.8">±20</text>
<text x="30.5" y="54.5">±40</text>
<text x="119.4" y="59.8">±60</text>
<text x="119.4" y="54.3">±40</text>
<text x="30.5" y="65.5">±80</text>
<text x="30.5" y="60">±60</text>
<text x="119.4" y="65.3">±80</text>
<text x="29.1" y="71">±100</text>
<text x="118" y="70.8">±100</text>
<text x="27.6" y="74.5" transform="rotate(-90 27.6 74.5)">Signal Power (dB)</text>
<text x="29.1" y="76.5">±120</text>
<text x="116.5" y="74.2" transform="rotate(-90 116.5 74.2)">Signal Power (dB)</text>
<text x="118" y="76.3">±120</text>
<text x="29.1" y="82">±140</text>
<text x="118" y="81.8">±140</text>
<text x="29.1" y="87.5">±160</text>
<text x="118" y="87.3">±160</text>
<text x="36" y="90.3">0</text>
<text x="47.5" y="90.3">100</text>
<text x="56.9" y="94.2">Input Frequency (kHz)</text>
<text x="60.4" y="90.3">200</text>
<text x="73.4" y="90.3">300</text>
<text x="86.3" y="90.3">400</text>
<text x="99.2" y="90.3">500</text>
<text x="124.9" y="90.1">0</text>
<text x="136.4" y="90.1">100</text>
<text x="145.8" y="93.9">Input Frequency (kHz)</text>
<text x="149.3" y="90.1">200</text>
<text x="162.3" y="90.1">300</text>
<text x="175.2" y="90.1">400</text>
<text x="188.1" y="90.1">500</text>
<text x="31.9" y="112.7">72</text>
<text x="120.8" y="112.7">72</text>
<text x="31.9" y="123.6">71</text>
<text x="120.8" y="121.5">71</text>
<text x="120.8" y="130.2">70</text>
<text x="31.9" y="134.6">70</text>
<text x="120.8" y="139">69</text>
<text x="30.3" y="145.5" transform="rotate(-90 30.3 145.5)">SNR and SINAD (dB)</text>
<text x="31.9" y="145.6">69</text>
<text x="119.2" y="145.5" transform="rotate(-90 119.2 145.5)">SNR and SINAD (dB)</text>
<text x="120.8" y="147.8">68</text>
<text x="31.9" y="156.6">68</text>
<text x="34.6" y="159.6">±40</text>
<text x="48.2" y="159.6">±7</text>
<text x="61.1" y="159.5">26</text>
<text x="74" y="159.5">59</text>
<text x="86.9" y="159.5">92</text>
<text x="99.2" y="159.5">125</text>
<text x="120.8" y="156.6">67</text>
<text x="124.9" y="159.5">0</text>
<text x="137.1" y="159.5">50</text>
<text x="149.3" y="159.5">100</text>
<text x="162.2" y="159.5">150</text>
<text x="175.2" y="159.5">200</text>
<text x="188.1" y="159.5">250</text>
<text x="54.7" y="163.4">Free-Air Temperature ( C)</text>
<text x="146.4" y="163.4">Input Frequency (Hz)</text>
<text x="31.9" y="178.3">73</text>
<text x="119.4" y="178.1">±82</text>
<text x="31.9" y="184.6">72</text>
<text x="31.9" y="190.9">71</text>
<text x="119.4" y="186.9">±83</text>
<text x="31.9" y="197.1">70</text>
<text x="119.4" y="195.7">±84</text>
<text x="31.9" y="203.4">69</text>
<text x="31.9" y="209.7">68</text>
<text x="119.4" y="204.5">±85</text>
<text x="30.3" y="211.1" transform="rotate(-90 30.3 211.1)">SNR and SINAD (dB)</text>
<text x="31.9" y="216">67</text>
<text x="117.9" y="215.7" transform="rotate(-90 117.9 215.7)">Total Harmonic Distortion (dB)</text>
<text x="119.4" y="213.3">±86</text>
<text x="31.9" y="222.3">66</text>
<text x="35" y="225.2">1.8</text>
<text x="45.7" y="225.2">2.1</text>
<text x="56.5" y="225.2">2.4</text>
<text x="67.2" y="225.2">2.7</text>
<text x="79" y="225.2">3</text>
<text x="88.8" y="225.2">3.3</text>
<text x="99.5" y="225.2">3.6</text>
<text x="119.4" y="222.1">±87</text>
<text x="123.5" y="225">±40</text>
<text x="137.1" y="225">±7</text>
<text x="150" y="225">26</text>
<text x="162.9" y="225">59</text>
<text x="175.8" y="225">92</text>
<text x="188.1" y="225">125</text>
<text x="56.9" y="229">Reference Voltage (V)</text>
<text x="143.7" y="228.8">Free-Air Temperature ( C)</text>
</g>
<g font-size="2.4" fill="#f00">
<text x="80.4" y="131.7">SNR</text>
<text x="170.2" y="127.6">SNR</text>
</g>
<g font-size="2.4" fill="#0070c0">
<text x="79.5" y="141.1">SINAD</text>
<text x="168.4" y="142.3">SINAD</text>
</g>
<g font-size="2.1">
<text x="24.9" y="35.1">A</text>
<text x="87.5" y="35.1">SAMPLE</text>
<text x="93.2" y="98.5">IN</text>
<text x="179" y="98.5">IN</text>
<text x="34.6" y="167.8">IN</text>
</g>
<g font-size="1.6">
<text x="79.6" y="162.6">o</text>
<text x="168.5" y="228.1">o</text>
</g>
<g font-size="1.4">
<text x="99.9" y="94.1">C001</text>
<text x="188.8" y="94.4">C002</text>
<text x="99.9" y="163.6">C003</text>
<text x="188.8" y="163.2">C004</text>
<text x="99.9" y="229">C005</text>
<text x="188.8" y="229.3">C006</text>
</g>
</svg>
